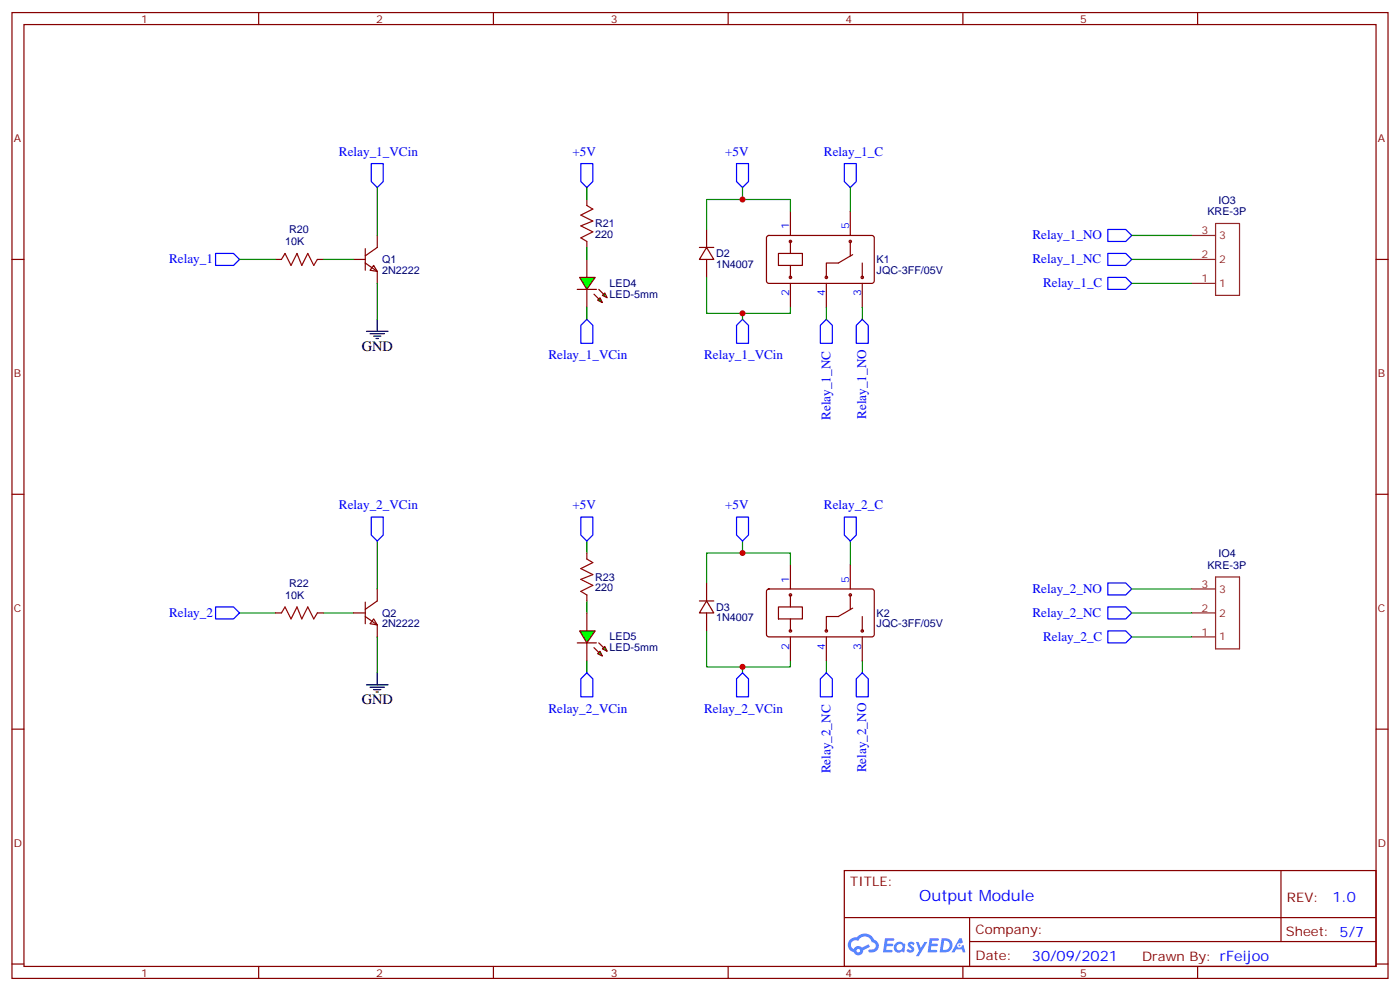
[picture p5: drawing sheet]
<svg xmlns="http://www.w3.org/2000/svg" width="412mm" height="292mm" viewBox="0 0 412 292" stroke-linecap="round" stroke-linejoin="round" font-family="sans-serif">
<g fill="none" stroke="#870000" stroke-width=".35">
<path d="M3.5 3.7h405.4v284.3h-405.4zM7.1 7.2h398.2v277.3h-398.2zM76.2 3.7v3.5M145.3 3.7v3.5M214.5 3.7v3.5M283.6 3.7v3.5M352.8 3.7v3.5M3.5 76.4h3.6M405.3 76.4h3.6M3.5 145.5h3.6M405.3 145.5h3.6M3.5 214.7h3.6"/>
<path d="M405.3 214.7h3.6M248.7 256.3h156.6v28.2h-156.6zM377.3 256.3v20.9M248.7 270.1h156.5M285.6 277.2h119.6M285.6 270.1v14.2M3.5 283.8h3.6M76.2 284.5v3.5M145.3 284.5v3.5M214.5 284.5v3.5M283.6 284.5v3.5M352.8 284.5v3.5"/>
<path d="M405.3 283.8h3.6"/>
</g>
<g fill="#5487ff">
<path d="M267.7 277.5a1.22 1.22 0 0 1 1.7 .2l-.4 .6a.47 .47 0 0 0-.3-.4 .47 .47 0 0 0-.5 .2l.1 .2a1.14 1.14 0 0 1 .8 1.8 1.14 1.14 0 0 1-1.9 0l-.2-.2 .5-.6 .7 .5a.29 .29 0 0 0 .3-.3 .29 .29 0 0 0-.2-.3 1.04 1.04 0 0 1-.6-1.7z"/>
<path d="M260.7 276.2h2.4l.3 .2-.2 .5-1.8 .1-.1 .8h1.5l.3 .4-.3 .4h-1.6l-.2 1.1h1.7l.2 .3-.2 .3-2.6 .1z"/>
<path d="M273.8 276.2h2.4l.3 .2-.1 .5-1.8 .1-.2 .8h1.6l.3 .4-.4 .4-1.6-.1-.1 1.1 1.7 .1 .2 .3-.2 .3-2.6 .1z"/>
<path d="M282.6 276.2h.7l.3 1.3-.6 .3a.69 .69 0 0 0-1 .3 .69 .69 0 0 0 .4 .9 .69 .69 0 0 0 .9-.6l.5-.2 .6 2.2h-.8l-.2-.9h-1.8l-.5 .9h-.8z"/>
<path d="M269.8 277.3h.8l.6 1.8 1.1-1.8h.9l-2.6 4.2h-.8l.9-1.5z"/>
<path d="M277.4 276.2l-.6 4.2h1.3a2.11 2.11 0 0 0 2.5-2.1 2.11 2.11 0 0 0-2.5-2.1zM278.1 277a1.39 1.39 0 0 1 1.7 1.4 1.39 1.39 0 0 1-1.8 1.2h-.3z"/>
<path d="M263.7 277.8a1.54 1.54 0 0 0-.1 2.2 1.54 1.54 0 0 0 2.2 .1l.6 .3 .3-2.3-.2-.3h-.4a1.49 1.49 0 0 0-2.4 0zM264 278.8a.94 .94 0 0 1 1.8 0 .94 .94 0 0 1-1.8 0z"/>
<path d="M250.4 276.6a2.18 2.18 0 0 0 1.1 3.7 1.44 1.44 0 0 0 1.6 .9 1.44 1.44 0 0 0 1.2-1.4l2-1.1-.5-.7-1.9 1a1.47 1.47 0 0 0-2.4 .4 1.39 1.39 0 0 1-.7-1.9 1.39 1.39 0 0 1 2-.5 2.12 2.12 0 0 1 2.2-1.3 2.12 2.12 0 0 1 1.9 1.7 1.14 1.14 0 0 1 1.1 1.4 1.14 1.14 0 0 1-1.7 .7 .43 .43 0 0 0-.5 .4 .43 .43 0 0 0 .4 .5 1.98 1.98 0 0 0 2.5-1.2 1.98 1.98 0 0 0-1.2-2.6 3.1 3.1 0 0 0-5.3-.6l-.9 .1zM252.3 279.9a.55 .55 0 0 1 1.1 0 .55 .55 0 0 1-1.1 0z"/>
<circle cx="282.6" cy="278.3" r=".26"/>
</g>
<g fill="none" stroke="#870000" stroke-width=".35">
<path d="M172.9 58.7v1.8M81.1 76.4h1.8M93.5 76.4h1.7M104.1 76.4h3.5M107.6 77.4l3.5 2.5v3.5M107.6 73.2v6.4M110.1 78.1l1 1.8-2.1-.3zM111.1 69.3v3.5l-3.5 2.5M172.9 71.1v1.7M172.9 76.4v5.3M226 69.5l.5-.2 30.6 .1 .4 .6v13l-.7 .4h-30.6l-.4-.7v-12.7zM229.3 74.6h7.1v3.5h-7.1z"/>
<path d="M232.8 62.3v7M232.8 71.1v3.5M232.8 78.1v3.6M250.5 62.3v7M250.5 71.1v4.2M251.2 75l-4.3 2.4h-3.5v4.3M254 77.4v4.3M172.9 85.2v5.3M232.8 83.4v7.1M243.4 83.4v7.1M254 83.4v7.1"/>
<circle cx="232.8" cy="71.1" r=".35"/>
<circle cx="250.5" cy="71.1" r=".35"/>
<circle cx="232.8" cy="81.7" r=".35"/>
<circle cx="243.4" cy="81.7" r=".35"/>
<circle cx="254" cy="81.7" r=".35"/>
</g>
<path d="M109.4 48.2h3.5v5.2l-1.8 1.8-1.7-1.8zM171.1 48.2h3.5v5.2l-1.7 1.8-1.8-1.8zM63.5 74.6h5.3l1.8 1.8-1.8 1.7h-5.3z" fill="none" stroke="#00f" stroke-width=".35"/>
<path d="M82.9 76.4l1.1-1.8 1.7 3.5 1.8-3.5 1.4 3.5 1.8-3.5 1.7 3.5 1.1-1.7M172.9 60.5l1.7 1.1-3.5 1.7 3.5 1.8-3.5 1.4 3.5 1.8-3.5 1.7 1.8 1.1" fill="none" stroke="#a10000" stroke-width=".35"/>
<path d="M111.1 55.2v14.1M70.6 76.4h10.5M95.2 76.4h8.9M111.1 83.4v10.6" fill="none" stroke="#008700" stroke-width=".35"/>
<path d="M107.9 97.5h6.4M109 98.2h4.2M110.1 99h2.1M110.8 99.7h.7M111.1 94v3.5" fill="none" stroke="#000" stroke-width=".35"/>
<g fill="#0f0" stroke="#870000" stroke-width=".35">
<path d="M176 88.4l.7-.7 .7 1.4z"/>
<path d="M177.4 87l.8-.7 .7 1.4z"/>
</g>
<g fill="#870000" stroke="#870000" stroke-width=".35">
<path d="M175 86.6l1.4 1.4z"/>
<path d="M176.4 85.2l1.4 1.4z"/>
</g>
<path d="M170 85.2h5.7z" fill="#f00" stroke="#870000" stroke-width=".35"/>
<path d="M170.7 81.7h4.6l-2.4 3.5z" fill="#0f0" stroke="#870000" stroke-width=".35"/>
<g fill="none" stroke="#008700" stroke-width=".35">
<path d="M172.9 55.2v3.5M218.7 55.2v3.5h14.1v3.6M218.7 58.7h-10.6v8.9M250.5 55.2v7.1M172.9 72.8v3.6M333.4 69.3h17.6M172.9 90.5v3.5M208.1 81.7v10.6h10.6M232.8 90.5v1.8h-14.1v1.7M243.4 90.5v3.5M254 90.5v3.5M111.1 159.3v14.1"/>
<path d="M172.9 159.3v3.5M172.9 176.9v3.5M70.6 180.4h10.5M95.2 180.4h8.9M111.1 187.5v10.6M172.9 194.6v3.5"/>
</g>
<g fill="none" stroke="#870000" stroke-width=".35">
<path d="M206 72.8h4.3M208.1 72.8l2.2 3.6h-4.3zM208.1 67.6v5.2M208.1 76.4v5.3M107.6 177.3v6.3M111.1 173.4v3.5l-3.5 2.5M81.1 180.4h1.8M93.5 180.4h1.7M104.1 180.4h3.5M107.6 181.5l3.5 2.5v3.5M110.1 182.2l1 1.8-2.1-.4zM172.9 180.4v5.3"/>
<path d="M172.9 189.3v5.3"/>
</g>
<path d="M217 48.2h3.5v5.2l-1.8 1.8-1.7-1.8zM248.7 48.2h3.5v5.2l-1.7 1.8-1.8-1.8zM326.3 67.6h5.3l1.8 1.7-1.8 1.8h-5.3zM326.3 74.6h5.3l1.8 1.8-1.8 1.7h-5.3zM172.9 94l1.7 1.8v5.3h-3.5v-5.3zM218.7 94l1.8 1.8v5.3h-3.5v-5.3zM243.4 94l1.8 1.8v5.3h-3.5v-5.3zM254 94l1.8 1.8v5.3h-3.6v-5.3zM326.3 81.7h5.3l1.8 1.7-1.8 1.8h-5.3zM109.4 152.2h3.5v5.3l-1.8 1.8-1.7-1.8zM63.5 178.7h5.3l1.8 1.7-1.8 1.8h-5.3zM172.9 198.1l1.7 1.7v5.3h-3.5v-5.3z" fill="none" stroke="#00f" stroke-width=".35"/>
<path d="M351 76.4h7.1M351 69.3h7.1M358.1 65.8h7v21.2h-7zM351 83.4h7.1" fill="none" stroke="#8c2424" stroke-width=".35"/>
<path d="M111.1 198.1v3.5M107.9 201.6h6.4M109 202.3h4.2M110.1 203h2.1M110.8 203.7h.7" fill="none" stroke="#000" stroke-width=".35"/>
<path d="M82.9 180.4l1.1-1.7 1.7 3.5 1.8-3.5 1.4 3.5 1.8-3.5 1.7 3.5 1.1-1.8" fill="none" stroke="#a10000" stroke-width=".35"/>
<g fill="#0f0" stroke="#870000" stroke-width=".35">
<path d="M176 192.4l.7-.7 .7 1.4z"/>
<path d="M177.4 191l.8-.7 .7 1.4z"/>
</g>
<g fill="#870000" stroke="#870000" stroke-width=".35">
<path d="M175 190.7l1.4 1.4z"/>
<path d="M176.4 189.3l1.4 1.4z"/>
</g>
<path d="M170 189.3h5.7z" fill="#f00" stroke="#870000" stroke-width=".35"/>
<path d="M170.7 185.7h4.6l-2.4 3.6z" fill="#0f0" stroke="#870000" stroke-width=".35"/>
<path d="M172.9 164.6l1.7 1-3.5 1.8 3.5 1.8-3.5 1.4 3.5 1.7-3.5 1.8 1.8 1.1" fill="none" stroke="#a10000" stroke-width=".35"/>
<g fill="none" stroke="#870000" stroke-width=".35">
<path d="M172.9 162.8v1.8M172.9 175.2v1.7M206 176.9h4.3M208.1 176.9l2.2 3.5h-4.3zM208.1 171.6v5.3M226 173.6l.5-.2h30.6l.4 .7v13l-.7 .4-30.6-.1-.4-.6v-12.7zM229.3 178.7h7.1v3.5h-7.1zM232.8 166.3v7.1M232.8 175.2v3.5M250.5 166.3v7.1M250.5 175.2v4.2M251.2 179l-4.3 2.5h-3.5v4.2"/>
<path d="M208.1 180.4v5.3M232.8 182.2v3.5M232.8 187.5v7.1M243.4 187.5v7.1M254 181.5v4.2M254 187.5v7.1"/>
<circle cx="232.8" cy="175.2" r=".35"/>
<circle cx="250.5" cy="175.2" r=".35"/>
<circle cx="232.8" cy="185.7" r=".35"/>
<circle cx="243.4" cy="185.7" r=".35"/>
<circle cx="254" cy="185.7" r=".35"/>
</g>
<path d="M171.1 152.2h3.5v5.3l-1.7 1.8-1.8-1.8zM217 152.2h3.5v5.3l-1.8 1.8-1.7-1.8zM248.7 152.2h3.5v5.3l-1.7 1.8-1.8-1.8zM326.3 178.7h5.3l1.8 1.7-1.8 1.8h-5.3zM326.3 171.6h5.3l1.8 1.8-1.8 1.8h-5.3zM218.7 198.1l1.8 1.7v5.3h-3.5v-5.3zM243.4 198.1l1.8 1.7v5.3h-3.5v-5.3zM254 198.1l1.8 1.7v5.3h-3.6v-5.3zM326.3 185.7h5.3l1.8 1.8-1.8 1.8h-5.3z" fill="none" stroke="#00f" stroke-width=".35"/>
<path d="M333.4 76.4h17.6M333.4 83.4h17.6M218.7 159.3v3.5h14.1v3.5M250.5 159.3v7M218.7 162.8h-10.6v8.8M333.4 173.4h17.6M208.1 185.7v10.6h10.6M232.8 194.6v1.7h-14.1v1.8M243.4 194.6v3.5M254 194.6v3.5M333.4 180.4h17.6M333.4 187.5h17.6" fill="none" stroke="#008700" stroke-width=".35"/>
<path d="M351 173.4h7.1M358.1 169.9h7v21.1h-7zM351 187.5h7.1M351 180.4h7.1" fill="none" stroke="#8c2424" stroke-width=".35"/>
<g fill="#c00">
<circle cx="218.7" cy="58.7" r=".88"/>
<circle cx="218.7" cy="92.3" r=".88"/>
<circle cx="218.7" cy="196.3" r=".88"/>
<circle cx="218.7" cy="162.8" r=".88"/>
</g>
<text font-size="4.6" fill="#00f" x="270.8" y="265.3">Output Module</text>
<g font-size="4.2">
<text x="106.5" y="103.2">GND</text>
<text x="106.5" y="207.3">GND</text>
</g>
<g font-size="4.2" fill="#00f">
<text x="392.5" y="265.6">1.0</text>
<text x="304" y="282.9">30/09/2021</text>
</g>
<g font-size="3.9" fill="#00f">
<text x="99.8" y="45.8">Relay_1_VCin</text>
<text x="168.6" y="45.8">+5V</text>
<text x="213.6" y="45.9">+5V</text>
<text x="242.7" y="45.8">Relay_1_C</text>
<text x="304.2" y="70.5">Relay_1_NO</text>
<text x="49.8" y="77.6">Relay_1</text>
<text x="304.2" y="77.6">Relay_1_NC</text>
<text x="307.3" y="84.6">Relay_1_C</text>
<text x="161.6" y="105.8">Relay_1_VCin</text>
<text x="207.4" y="105.8">Relay_1_VCin</text>
<text x="244.6" y="123.6" transform="rotate(-90 244.6 123.6)">Relay_1_NC</text>
<text x="255.2" y="123.3" transform="rotate(-90 255.2 123.3)">Relay_1_NO</text>
<text x="99.8" y="149.9">Relay_2_VCin</text>
<text x="168.6" y="149.9">+5V</text>
<text x="213.6" y="149.9">+5V</text>
<text x="242.7" y="149.9">Relay_2_C</text>
<text x="304.2" y="174.6">Relay_2_NO</text>
<text x="49.8" y="181.6">Relay_2</text>
<text x="304.2" y="181.6">Relay_2_NC</text>
<text x="307.3" y="188.7">Relay_2_C</text>
<text x="161.6" y="209.8">Relay_2_VCin</text>
<text x="207.4" y="209.8">Relay_2_VCin</text>
<text x="244.6" y="227.7" transform="rotate(-90 244.6 227.7)">Relay_2_NC</text>
<text x="255.2" y="227.4" transform="rotate(-90 255.2 227.4)">Relay_2_NO</text>
</g>
<g font-size="3.9" fill="#800">
<text x="250.5" y="260.9">TITLE:</text>
<text x="379.1" y="265.6">REV:</text>
<text x="287.4" y="275.1">Company:</text>
<text x="378.7" y="275.7">Sheet: 5/7</text>
<text x="287.4" y="282.8">Date:</text>
<text x="336.4" y="282.8">Drawn By: rFeijoo</text>
</g>
<g font-size="3.2" fill="#800">
<text x="41.6" y="6.7">1</text>
<text x="110.8" y="6.7">2</text>
<text x="179.9" y="6.7">3</text>
<text x="249.1" y="6.7">4</text>
<text x="318.2" y="6.7">5</text>
<text x="4.1" y="41.8">A</text>
<text x="405.9" y="41.8">A</text>
<text x="4.1" y="110.9">B</text>
<text x="405.9" y="110.9">B</text>
<text x="4.1" y="180.1">C</text>
<text x="405.9" y="180.1">C</text>
<text x="4.1" y="249.2">D</text>
<text x="405.9" y="249.2">D</text>
<text x="41.6" y="287.5">1</text>
<text x="110.8" y="287.5">2</text>
<text x="179.9" y="287.5">3</text>
<text x="249.1" y="287.5">4</text>
<text x="318.2" y="287.5">5</text>
</g>
<g font-size="3.2" fill="#000080">
<text x="358.9" y="59.9">IO3</text>
<text x="355.7" y="63.4">KRE-3P</text>
<text x="85.2" y="68.6">R20</text>
<text x="175.3" y="70">220</text>
<text x="175.3" y="66.9">R21</text>
<text x="84" y="72.1">10K</text>
<text x="112.5" y="77.4">Q1</text>
<text x="211" y="75.7">D2</text>
<text x="258.2" y="77.4">K1</text>
<text x="112.5" y="80.6">2N2222</text>
<text x="211" y="78.8">1N4007</text>
<text x="258.2" y="80.6">JQC-3FF/05V</text>
<text x="179.6" y="87.7">LED-5mm</text>
<text x="179.6" y="84.5">LED4</text>
<text x="355.7" y="167.5">KRE-3P</text>
<text x="358.9" y="164">IO4</text>
<text x="85.2" y="172.7">R22</text>
<text x="175.3" y="170.9">R23</text>
<text x="84" y="176.2">10K</text>
<text x="175.3" y="174.1">220</text>
<text x="211" y="179.7">D3</text>
<text x="112.5" y="184.7">2N2222</text>
<text x="112.5" y="181.5">Q2</text>
<text x="211" y="182.9">1N4007</text>
<text x="258.2" y="184.7">JQC-3FF/05V</text>
<text x="258.2" y="181.5">K2</text>
<text x="179.6" y="191.7">LED-5mm</text>
<text x="179.6" y="188.6">LED5</text>
</g>
<g font-size="3.2" fill="#00f">
<text x="232.5" y="67.6" transform="rotate(-90 232.5 67.6)">1</text>
<text x="250.1" y="67.6" transform="rotate(-90 250.1 67.6)">5</text>
<text x="232.5" y="87.2" transform="rotate(-90 232.5 87.2)">2</text>
<text x="243.1" y="87.2" transform="rotate(-90 243.1 87.2)">4</text>
<text x="253.6" y="87.2" transform="rotate(-90 253.6 87.2)">3</text>
<text x="232.5" y="171.6" transform="rotate(-90 232.5 171.6)">1</text>
<text x="250.1" y="171.6" transform="rotate(-90 250.1 171.6)">5</text>
<text x="232.5" y="191.3" transform="rotate(-90 232.5 191.3)">2</text>
<text x="243.1" y="191.3" transform="rotate(-90 243.1 191.3)">4</text>
<text x="253.6" y="191.3" transform="rotate(-90 253.6 191.3)">3</text>
</g>
<g font-size="3.2" fill="#8d2323">
<text x="353.9" y="69">3</text>
<text x="359.1" y="70.4">3</text>
<text x="353.9" y="76">2</text>
<text x="359.1" y="77.4">2</text>
<text x="353.9" y="83.1">1</text>
<text x="359.1" y="84.5">1</text>
<text x="353.9" y="173">3</text>
<text x="359.1" y="174.4">3</text>
<text x="353.9" y="180.1">2</text>
<text x="359.1" y="181.5">2</text>
<text x="353.9" y="187.1">1</text>
<text x="359.1" y="188.6">1</text>
</g>
</svg>
